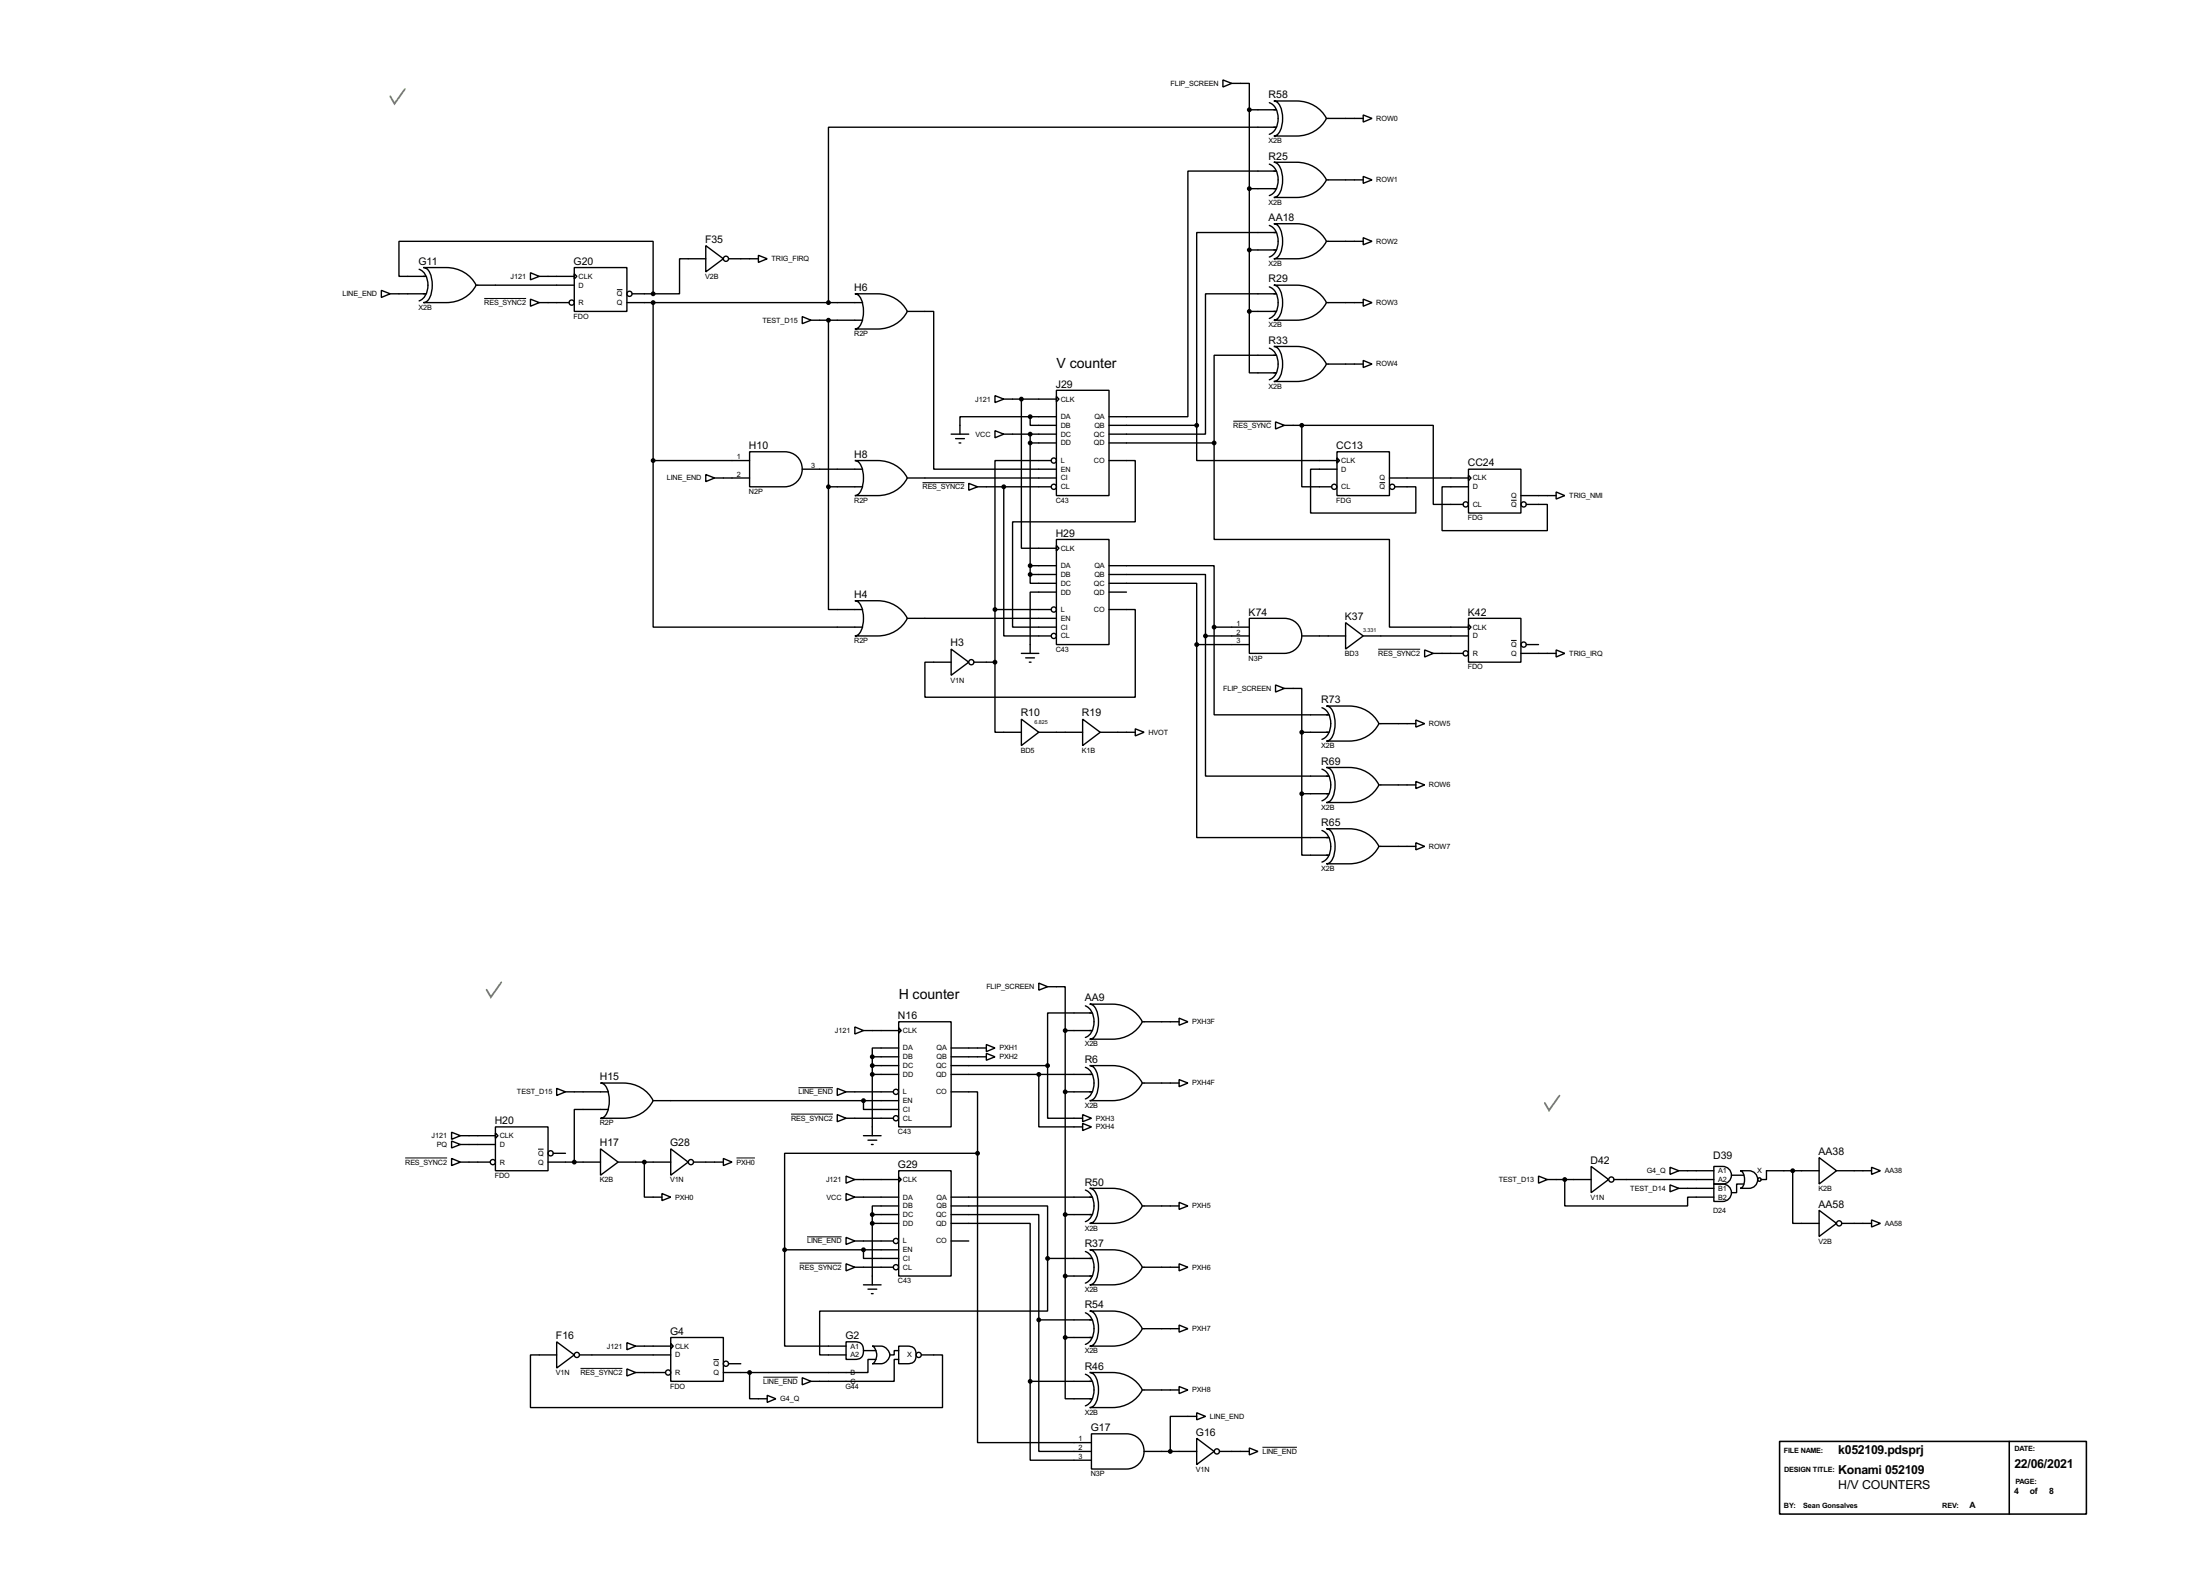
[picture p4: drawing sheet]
<svg xmlns="http://www.w3.org/2000/svg" width="637mm" height="460mm" viewBox="0 0 637 460" stroke-linecap="round" stroke-linejoin="round" font-family="sans-serif">
<g fill="none" stroke="#000" stroke-width=".4">
<path d="M354.4 23.2l2.5 1-2.5 1zM356.9 24.1h5.1v7.7M362 31.8v58.4M362 31.8h7.9M367.8 29.8a5.2 5.2 0 0 1 2.2 6.8 3.7 3.7 0 0 1-2.2 2.3M369.1 29.3h6.6a9.6 9.6 0 0 1 8.7 5 9.6 9.6 0 0 1-8.7 5.1h-6.6a3.2 3.2 0 0 0 2.4-3.1 7.6 7.6 0 0 0-1.4-6.6zM369.9 36.8h-129.8v50.8M384.4 34.3h10.6M395 33.3l2.6 1-2.6 1zM362 54.7h7.9M367.8 47.6a5.1 5.1 0 0 1 2.4 6.1l-.2 .7a3.6 3.6 0 0 1-2.2 2.3M369.1 47h6.6a9.6 9.6 0 0 1 8.7 5.1 9.6 9.6 0 0 1-8.7 5.1h-6.6a3.2 3.2 0 0 0 2.4-3.1 7.7 7.7 0 0 0-1.4-6.7z"/>
<path d="M369.9 49.5l-25.7 .1v71.1h-22.8M384.4 52.1h10.6M395 51.1l2.6 1-2.6 1zM121.5 78a5.3 5.3 0 0 1 2.1 6.9l-.3 .6a3.4 3.4 0 0 1-1.8 1.6M122.7 77.5h6.6a9.5 9.5 0 0 1 8.7 5.1 9.5 9.5 0 0 1-8.7 5h-6.6a3.2 3.2 0 0 0 2.4-3.1 7.8 7.8 0 0 0-1.3-6.6zM153.7 79l2.6 1.1-2.6 1zM166.4 77.5h15.3v12.7h-15.3zM166.4 79.3l.8 .8-.8 .7zM204.5 71.2l5.1 3.8-5.1 3.8zM204.5 75h-7.6v10.1h-7.6M211.1 75h8.7M219.8 74l2.5 1-2.5 1z"/>
<path d="M362 72.4h7.9M367.8 65.3a5.2 5.2 0 0 1 2.2 6.9 3.7 3.7 0 0 1-2.2 2.2M369.1 64.8h6.6a9.6 9.6 0 0 1 8.7 5.1 9.6 9.6 0 0 1-8.7 5h-6.6a3.2 3.2 0 0 0 2.4-3.1 7.7 7.7 0 0 0-1.4-6.6zM369.9 67.4h-23.1v55.8M384.4 69.9h10.6M395 68.9l2.6 1-2.6 1zM110.5 84.1l2.6 1-2.6 1.1zM113.1 85.1h10.4M123.5 80.1h-7.9v-10.2h73.7v15.2M138 82.6h28.4M153.7 86.7l2.6 1-2.6 1zM156.3 80.1h10.1"/>
<path d="M156.3 87.7h8.6M181.7 87.7h68.3M183.2 85.1h6.1M189.3 87.7v45.7M232.5 91.7l2.5 1.1-2.5 1zM235 92.8h15M240.1 92.7v48.3M247.7 85.1h6.6a9.5 9.5 0 0 1 8.6 5.1 9.5 9.5 0 0 1-8.6 5.1h-6.6a3.2 3.2 0 0 0 2.3-3.1 7.9 7.9 0 0 0-1.3-6.7zM262.9 90.2h7.7v45.7h35.5M362 90.2v17.8h7.9M362 90.2h7.9M367.8 83.1a5.1 5.1 0 0 1 2.4 6.2l-.2 .7a3.8 3.8 0 0 1-2.2 2.3"/>
<path d="M369.1 82.6h6.6a9.6 9.6 0 0 1 8.7 5.1 9.6 9.6 0 0 1-8.7 5.1h-6.6a3.2 3.2 0 0 0 2.4-3.2 7.6 7.6 0 0 0-1.4-6.6zM369.9 85.1h-20.6v40.7h-27.9M384.4 87.7h10.6M395 86.7l2.6 1-2.6 1zM288.3 114.6l2.6 1-2.6 1zM290.9 115.6h15.2M296 115.6v43.2h10.1M306.1 113.1h15.3v30.5h-15.3zM306.1 114.9l.8 .7-.8 .8zM367.8 100.9a5.3 5.3 0 0 1 2.2 6.9 3.6 3.6 0 0 1-2.2 2.2M369.1 100.4h6.6a9.6 9.6 0 0 1 8.7 5.1 9.6 9.6 0 0 1-8.7 5h-6.6a3.2 3.2 0 0 0 2.4-3.1 7.7 7.7 0 0 0-1.4-6.6zM369.9 102.9h-18.1v25.4"/>
<path d="M384.4 105.5h10.6M395 104.4l2.6 1.1-2.6 1zM189.3 133.4v48.3h60.7M189.3 133.4h27.9M204.5 137.5l2.6 1-2.6 1zM207.1 138.5h10.1M217.2 130.9h10.2a5.1 5.1 0 0 1 5.1 5 5.1 5.1 0 0 1-5.1 5.1h-10.2zM232.5 135.9h17.5M247.7 133.4h6.6a9.4 9.4 0 0 1 8.6 5.1 9.5 9.5 0 0 1-8.6 5.1h-6.6a3.2 3.2 0 0 0 2.3-3.2 7.8 7.8 0 0 0-1.3-6.6zM262.9 138.5h43.2M275.6 125.8h5.1M276.9 127.1h2.6"/>
<path d="M277.9 128.3h.5M288.3 124.8l2.6 1-2.6 1zM290.9 125.8h15.2M298.5 120.7h-20.3v5.1M298.5 120.7v2.5h7.6M298.5 120.7h7.6M298.5 128.3h7.6M298.5 125.8v40.6M304.6 133.4h-16.3v43.2M321.4 133.4h7.6v17.8h-35.6v30.5h12.7M321.4 123.2h25.4M321.4 128.3h30.4"/>
<path d="M346.8 123.2v10.2h40.6M351.8 128.3v28h50.8v25.4h22.9M369.6 122.2l2.6 1-2.6 1.1zM372.2 123.2h5M377.2 123.2h38.1v22.9h8.7M377.2 123.2v17.8h8.7M387.4 132.6l.8 .8-.8 .8zM387.4 135.9h-7.6v12.7h30.5v-7.6h-6.1M387.4 130.9h15.2v12.7h-15.2zM402.6 138.5h22.9M425.5 135.9h15.2v12.7h-15.2zM425.5 137.7l.8 .8-.8 .7z"/>
<path d="M240.1 141v35.6h9.9M240.1 141h9.9M280.7 140l2.6 1-2.6 1zM283.3 141h21.3M290.9 141v43.2h13.7M306.1 156.3h15.3v30.4h-15.3zM306.1 158l.8 .8-.8 .8zM425.5 141h-7.6v12.7h30.5v-7.6h-6.1M440.7 143.6h10.2M450.9 142.5l2.5 1.1-2.5 1zM247.7 174h6.6a9.5 9.5 0 0 1 8.6 5.1 9.5 9.5 0 0 1-8.6 5.1h-6.6a3.2 3.2 0 0 0 2.3-3.1 7.9 7.9 0 0 0-1.3-6.7zM262.9 179.1h43.2"/>
<path d="M288.3 176.6h16.3M288.3 176.6v35.5h7.7M298.5 166.4v2.6h7.6M298.5 163.9h7.6M298.5 166.4h7.6M306.1 171.5h-7.6v17.8M321.4 176.6h7.6v25.4h-61v-10.2h7.6M321.4 163.9h30.4v17.8M321.4 166.4h27.9v17.8M321.4 169h25.4v17.7M321.4 171.5h5M362 179.1h10.2a5.1 5.1 0 0 1 5 5.1 5.1 5.1 0 0 1-5 5.1h-10.2z"/>
<path d="M425.5 179.1h15.2v12.7h-15.2zM275.6 188l5.1 3.8-5.1 3.8zM282.2 191.8h6.1M296 189.3h5M297.2 190.6h2.6M298.3 191.8h.5M346.8 186.7h15.2M346.8 186.7v55.9h38.3M349.3 184.2h12.7M349.3 184.2v40.6h35.8M351.8 181.7h10.2M351.8 181.7v25.4h33.3"/>
<path d="M369.6 198.4l2.6 1-2.6 1.1zM372.2 199.4h5v12.7M377.2 184.2h12.7M389.9 180.4l5.1 3.8-5.1 3.8zM395 184.2h30.5M412.8 188.3l2.5 1-2.5 1zM415.3 189.3h8.7M425.5 180.9l.8 .8-.8 .7zM440.7 189.3h10.2M442.3 186.7h3.5M450.9 188.3l2.5 1-2.5 1zM296 208.3l5 3.8-5 3.9z"/>
<path d="M301 212.1h12.7M313.7 208.3l5.1 3.8-5.1 3.9zM318.8 212.1h10.2M329 211.1l2.5 1-2.5 1.1zM377.2 212.1v17.8M377.2 212.1h7.9M383.1 205a5.2 5.2 0 0 1 2.1 6.9 3.7 3.7 0 0 1-2.1 2.3M384.4 204.5h6.6a9.5 9.5 0 0 1 8.6 5.1 9.4 9.4 0 0 1-8.6 5.1h-6.6a3.2 3.2 0 0 0 2.3-3.2 7.9 7.9 0 0 0-1.3-6.6zM399.6 209.6h10.7M410.3 208.6l2.5 1-2.5 1zM377.2 229.9v17.8h7.9M377.2 229.9h7.9"/>
<path d="M383.1 222.8a5.1 5.1 0 0 1 2.3 6.2l-.2 .7a3.8 3.8 0 0 1-2.1 2.3M384.4 222.3h6.6a9.4 9.4 0 0 1 8.6 5.1 9.5 9.5 0 0 1-8.6 5.1h-6.6a3.2 3.2 0 0 0 2.3-3.2 7.8 7.8 0 0 0-1.3-6.6zM399.6 227.4h10.7M410.3 226.4l2.5 1-2.5 1zM383.1 240.6a5.3 5.3 0 0 1 2.1 6.9 3.6 3.6 0 0 1-2.1 2.2M384.4 240.1h6.6a9.5 9.5 0 0 1 8.6 5.1 9.4 9.4 0 0 1-8.6 5h-6.6a3.1 3.1 0 0 0 2.3-3.1 7.9 7.9 0 0 0-1.3-6.6zM399.6 245.2h10.7M410.3 244.1l2.5 1.1-2.5 1zM247.7 297.5l2.5 1-2.5 1zM250.2 298.5h10.2M260.4 297.7l.8 .8-.8 .8zM260.4 296h15.2v30.4h-15.2z"/>
<path d="M301 284.8l2.6 1-2.6 1zM303.6 285.8h5.1v12.7M308.7 298.5h7.8M308.7 298.5v88.9M314.5 291.4a5.3 5.3 0 0 1 2.1 6.9l-.3 .6a3.3 3.3 0 0 1-1.8 1.6M315.8 290.9h6.6a9.6 9.6 0 0 1 8.6 5.1 9.6 9.6 0 0 1-8.6 5h-6.6a3.1 3.1 0 0 0 2.3-3.1 7.8 7.8 0 0 0-1.3-6.6zM316.5 293.4h-12.9v15.3M331 296h10.7M341.7 294.9l2.5 1.1-2.5 1zM161.3 315.3l2.6 1-2.6 1zM163.9 316.3h12.4M174 313.7h6.6a9.5 9.5 0 0 1 8.7 5.1 9.5 9.5 0 0 1-8.7 5.1h-6.6a3.2 3.2 0 0 0 2.4-3.1 7.8 7.8 0 0 0-1.3-6.7z"/>
<path d="M189.3 318.8h71.1M242.6 315.3l2.6 1-2.6 1zM245.2 316.3h13.7M250.2 318.8v2.6h10.2M252.8 311.2v17.8M252.8 311.2h7.6M260.4 303.6h-7.6v2.5M260.4 306.1h-7.6v2.6M260.4 308.7h-7.6v2.5M275.6 316.3h7.7v17.8M275.6 311.2h40.9M275.6 303.6h10.2"/>
<path d="M275.6 306.1h10.2M275.6 308.7h28M285.8 302.6l2.5 1-2.5 1zM285.8 305.1l2.5 1-2.5 1zM301 311.2v15.2h12.7M303.6 308.7v15.2h10.1M308.7 316.3h7.8M314.5 309.2a5.3 5.3 0 0 1 2.1 6.8 3.7 3.7 0 0 1-2.1 2.3M315.8 308.7h6.6a9.6 9.6 0 0 1 8.6 5 9.6 9.6 0 0 1-8.6 5.1h-6.6a3.2 3.2 0 0 0 2.3-3.1 7.7 7.7 0 0 0-1.3-6.6zM331 313.7h10.7M341.7 312.7l2.5 1-2.5 1.1zM130.9 330.5l2.5 1-2.5 1z"/>
<path d="M130.9 335.6l2.5 1-2.5 1zM130.9 328l2.5 1-2.5 1zM133.4 331.5h10.2M133.4 336.6h8.6M133.4 329h10.2M143.6 326.4h15.2v12.7h-15.2zM143.6 328.2l.7 .8-.7 .7zM158.8 336.6h15.2M160.3 334.1h3.6M174 332.8l5.1 3.8-5.1 3.8zM176.3 321.4h-9.9v15.2M179.1 336.6h15.3"/>
<path d="M186.7 336.6v10.2h5.1M194.4 332.8l5 3.8-5 3.8zM201 336.6h8.6M209.6 335.6l2.5 1-2.5 1zM242.6 322.9l2.6 1-2.6 1zM245.2 323.9h13.7M250.2 329h5.1M251.5 330.3h2.6M252.5 331.5h.5M260.4 339.1h15.2v30.5h-15.2zM283.3 334.1v83.8h33M283.3 334.1h-55.9v27.9"/>
<path d="M313.7 322.9l2.6 1-2.6 1zM313.7 325.4l2.6 1-2.6 1.1zM461.1 337.9l5 3.8-5 3.8zM483.9 338.1l2.6 1-2.6 1.1zM486.5 339.1h10.1M496.6 337.9a5.1 5.1 0 0 1 4.1 .5 2.56 2.56 0 0 1 .9 2.8 2.56 2.56 0 0 1-2.4 1.8h-2.6zM504.2 339.1a5 5 0 0 1 4.2 .6 2.55 2.55 0 0 1 .8 2.8 2.55 2.55 0 0 1-2.4 1.7h-2.6a2.21 2.21 0 0 0 1.3-2.5v-.7a1.96 1.96 0 0 0-1.3-1.9zM519.5 339.1v15.3h7.6M527.1 335.3l5.1 3.8-5.1 3.9zM527.1 339.1h-15.2v2.6h-1.6M532.2 339.1h10.1M542.3 338.1l2.6 1-2.6 1.1z"/>
<path d="M191.8 345.7l2.6 1.1-2.6 1zM245.2 340.7l2.5 1-2.5 1zM245.2 345.7l2.5 1.1-2.5 1zM245.2 358.4l2.5 1.1-2.5 1zM247.7 346.8h12.7M247.7 341.7h12.7M247.7 359.5h11.2M252.8 351.8v20.4M252.8 351.8h7.6M252.8 354.4h7.6M260.4 340.9l.8 .8-.8 .7zM260.4 349.3h-7.6v2.5"/>
<path d="M275.6 351.8h25.4v30.5M275.6 354.4h22.9v45.7M275.6 349.3h28v15.2M275.6 346.8h40.9M275.6 359.5h5.1M308.7 351.8h7.8M314.5 344.7a5.3 5.3 0 0 1 2.1 6.9l-.3 .6a3.3 3.3 0 0 1-1.8 1.7M315.8 344.2h6.6a9.6 9.6 0 0 1 8.6 5.1 9.6 9.6 0 0 1-8.6 5.1h-6.6a3.2 3.2 0 0 0 2.3-3.2 7.8 7.8 0 0 0-1.3-6.6zM331 349.3h10.7M341.7 348.3l2.5 1-2.5 1zM445.8 340.7l2.6 1-2.6 1zM448.4 341.7h12.7"/>
<path d="M453.4 341.7v7.6h35.6v-2.5h7.6M467.7 341.7h28.9M483.9 343.2l2.6 1-2.6 1zM486.5 344.2h10.1M496.6 343a5.1 5.1 0 0 1 4.1 .5 2.53 2.53 0 0 1 .9 2.8 2.53 2.53 0 0 1-2.4 1.7h-2.6zM501.7 340.4h3.6M505.3 343h-2.1v2.5h-1.5M527.1 350.6l5.1 3.8-5.1 3.8zM533.7 354.4h8.6M542.3 353.4l2.6 1-2.6 1zM227.4 362v27.9h17.8M227.4 362h22.8v2.5h10.2"/>
<path d="M245.2 366.1l2.5 1-2.5 1zM247.7 367.1h11.2M250.2 372.2h5.1M250.2 362h10.2M251.5 373.4h2.6M252.5 374.7h.5M303.6 364.5h12.9M303.6 364.5v15.3h-66.1v12.7h7.7M308.7 369.6h7.8M314.5 362.5a5.1 5.1 0 0 1 2.3 6.2l-.5 1.3a3.5 3.5 0 0 1-1.8 1.7M315.8 362h6.6a9.6 9.6 0 0 1 8.6 5.1 9.6 9.6 0 0 1-8.6 5.1h-6.6a3.2 3.2 0 0 0 2.3-3.2 7.7 7.7 0 0 0-1.3-6.6zM315.8 379.8h6.6a9.6 9.6 0 0 1 8.6 5.1 9.6 9.6 0 0 1-8.6 5h-6.6a3.1 3.1 0 0 0 2.3-3.1 7.8 7.8 0 0 0-1.3-6.6z"/>
<path d="M331 367.1h10.7M341.7 366.1l2.5 1-2.5 1zM161.3 392.5h-7.6v15.2h119.4v-15.2h-6.1M161.3 388.7l5.1 3.8-5.1 3.8zM167.9 392.5h26.5M181.7 388.9l2.5 1-2.5 1.1zM181.7 396.5l2.5 1.1-2.5 1zM184.2 389.9h10.2M184.2 397.6h8.6M194.4 389.2l.7 .7-.7 .8zM194.4 387.4h15.2v12.7h-15.2zM211.1 395h3.6"/>
<path d="M217.2 397.6v7.6h5.1M232.5 399.1l2.5 1-2.5 1zM245.2 388.7a7.4 7.4 0 0 1 4.1 .3 3.1 3.1 0 0 1 0 4.4 7.4 7.4 0 0 1-4.1 .4zM250.2 391.2h3.6M252.8 389.9h2.5a2.55 2.55 0 0 1 2.6 2.6 2.55 2.55 0 0 1-2.6 2.5h-2.5a3.2 3.2 0 0 0 0-5.1zM253.8 393.8h-2.3v3.8h-41.9M260.4 389.9a7.5 7.5 0 0 1 4.1 .3 3.1 3.1 0 0 1 0 4.5 7.5 7.5 0 0 1-4.1 .3zM260.4 391.2h-1.3v1.3h-1.2M260.4 393.8h-1.3v6.3h-24.1M301 382.3v38.1h15.3M301 382.3h15.5M308.7 387.4v17.8h7.8"/>
<path d="M308.7 387.4h7.8M314.5 398.1a5.3 5.3 0 0 1 2.1 6.8 3.7 3.7 0 0 1-2.1 2.3M314.5 380.3a5.3 5.3 0 0 1 2.1 6.9l-.3 .6a3.3 3.3 0 0 1-1.8 1.6M315.8 397.6h6.6a9.6 9.6 0 0 1 8.6 5 9.6 9.6 0 0 1-8.6 5.1h-6.6a3.2 3.2 0 0 0 2.3-3.1 7.7 7.7 0 0 0-1.3-6.6zM331 384.9h10.7M341.7 383.8l2.5 1.1-2.5 1zM222.3 404.2l2.5 1-2.5 1zM298.5 400.1v22.9h17.8M298.5 400.1h18M316.3 415.3h10.1a5.1 5.1 0 0 1 5.1 5.1 5.1 5.1 0 0 1-5.1 5.1h-10.1zM331 402.6h10.7M341.7 401.6l2.5 1-2.5 1.1z"/>
<path d="M346.8 416.6l5 3.8-5 3.8zM346.8 409.2l2.5 1.1-2.5 1zM346.8 410.3h-7.7v10.1M362 419.4l2.5 1-2.5 1zM331.5 420.4h15.3M353.4 420.4h8.6"/>
<circle cx="210.3" cy="75" r=".75"/>
<circle cx="165.6" cy="87.7" r=".75"/>
<circle cx="182.4" cy="85.1" r=".75"/>
<circle cx="305.3" cy="133.4" r=".75"/>
<circle cx="305.3" cy="141" r=".75"/>
<circle cx="386.6" cy="141" r=".75"/>
<circle cx="403.4" cy="141" r=".75"/>
<circle cx="424.7" cy="146.1" r=".75"/>
<circle cx="441.5" cy="146.1" r=".75"/>
<circle cx="305.3" cy="176.6" r=".75"/>
<circle cx="281.4" cy="191.8" r=".75"/>
<circle cx="305.3" cy="184.2" r=".75"/>
<circle cx="424.7" cy="189.3" r=".75"/>
<circle cx="441.5" cy="186.7" r=".75"/>
<circle cx="259.6" cy="316.3" r=".75"/>
<circle cx="142.8" cy="336.6" r=".75"/>
<circle cx="159.5" cy="334.1" r=".75"/>
<circle cx="200.2" cy="336.6" r=".75"/>
<circle cx="259.6" cy="323.9" r=".75"/>
<circle cx="259.6" cy="359.5" r=".75"/>
<circle cx="466.9" cy="341.7" r=".75"/>
<circle cx="509.8" cy="341.7" r=".5"/>
<circle cx="532.9" cy="354.4" r=".75"/>
<circle cx="259.6" cy="367.1" r=".75"/>
<circle cx="167.1" cy="392.5" r=".75"/>
<circle cx="193.6" cy="397.6" r=".75"/>
<circle cx="210.3" cy="395" r=".75"/>
<circle cx="266.2" cy="392.5" r=".75"/>
<circle cx="352.6" cy="420.4" r=".75"/>
</g>
<g fill="none" stroke="#000" stroke-width=".29">
<path d="M140.3 86.5h12.2M178.8 83.9h1.6M267.3 139.8h12.2M357.4 122h11M399.8 139.8h1.6M437.9 144.9h1.6M399.4 188.1h12.1M437.9 185.5h1.6M231.4 315.1h10M117.4 335.4h12.2M155.9 332.9h1.6M213.4 335.4h5.4"/>
<path d="M229.2 322.7h12.2M233.9 358.3h10M231.7 365.9h12.2M168.2 396.4h12.2M206.7 393.8h1.6M221.2 398.9h10M365.8 419.2h10"/>
</g>
<g fill="#000" stroke="#000" stroke-width=".4">
<circle cx="362" cy="31.8" r=".5"/>
<circle cx="362" cy="54.7" r=".5"/>
<circle cx="362" cy="72.4" r=".5"/>
<circle cx="189.2" cy="85.1" r=".5"/>
<circle cx="189.2" cy="87.7" r=".5"/>
<circle cx="240" cy="87.7" r=".5"/>
<circle cx="240" cy="92.8" r=".5"/>
<circle cx="362" cy="90.2" r=".5"/>
<circle cx="295.9" cy="115.6" r=".5"/>
<circle cx="189.2" cy="133.4" r=".5"/>
<circle cx="298.5" cy="120.7" r=".5"/>
<circle cx="298.5" cy="125.8" r=".5"/>
<circle cx="298.5" cy="128.3" r=".5"/>
<circle cx="346.8" cy="123.2" r=".5"/>
<circle cx="351.8" cy="128.3" r=".5"/>
<circle cx="377.2" cy="123.2" r=".5"/>
<circle cx="240" cy="141" r=".5"/>
<circle cx="290.8" cy="141" r=".5"/>
<circle cx="288.3" cy="176.6" r=".5"/>
<circle cx="298.5" cy="166.4" r=".5"/>
<circle cx="298.5" cy="163.9" r=".5"/>
<circle cx="288.3" cy="191.8" r=".5"/>
<circle cx="346.8" cy="186.7" r=".5"/>
<circle cx="349.3" cy="184.2" r=".5"/>
<circle cx="351.8" cy="181.7" r=".5"/>
<circle cx="377.2" cy="212.1" r=".5"/>
<circle cx="377.2" cy="229.9" r=".5"/>
<circle cx="308.7" cy="298.5" r=".5"/>
<circle cx="250.2" cy="318.8" r=".5"/>
<circle cx="252.7" cy="306.1" r=".5"/>
<circle cx="252.7" cy="308.7" r=".5"/>
<circle cx="252.7" cy="311.2" r=".5"/>
<circle cx="301" cy="311.2" r=".5"/>
<circle cx="303.5" cy="308.7" r=".5"/>
<circle cx="308.7" cy="316.3" r=".5"/>
<circle cx="166.4" cy="336.6" r=".5"/>
<circle cx="186.7" cy="336.6" r=".5"/>
<circle cx="283.2" cy="334.1" r=".5"/>
<circle cx="519.5" cy="339.1" r=".5"/>
<circle cx="252.7" cy="351.8" r=".5"/>
<circle cx="252.7" cy="354.4" r=".5"/>
<circle cx="308.7" cy="351.8" r=".5"/>
<circle cx="453.4" cy="341.7" r=".5"/>
<circle cx="227.3" cy="362" r=".5"/>
<circle cx="250.2" cy="362" r=".5"/>
<circle cx="303.5" cy="364.5" r=".5"/>
<circle cx="308.7" cy="369.6" r=".5"/>
<circle cx="217.2" cy="397.6" r=".5"/>
<circle cx="301" cy="382.3" r=".5"/>
<circle cx="308.7" cy="387.4" r=".5"/>
<circle cx="298.5" cy="400.1" r=".5"/>
<circle cx="339.1" cy="420.4" r=".5"/>
</g>
<path d="M515.7 417.5h88.9v21.1h-88.9zM582.2 417.5v21.1" fill="none" stroke="#000" stroke-width=".45"/>
<path d="M117.3 25.8l-3 4.2-1.2-2.1M145.2 284.6l-3 4.2-1.2-2.1M451.9 317.3l-3 4.3-1.3-2.1" fill="none" stroke="#6ad928" stroke-width=".53"/>
<g font-size="4.5">
<text x="306.1" y="106.6">V counter</text>
<text x="260.4" y="289.5">H counter</text>
</g>
<g font-size="4">
<text x="532.6" y="421">k052109.pdsprj</text>
<text x="583.7" y="425.1">22/06/2021</text>
<text x="532.6" y="431.2">H/V COUNTERS</text>
<text x="532.7" y="426.8">Konami 052109</text>
</g>
<g font-size="3.4">
<text x="367.6" y="28.5">R58</text>
<text x="367.6" y="46.2">R25</text>
<text x="367.6" y="64">AA18</text>
<text x="204.3" y="70.4">F35</text>
<text x="121.3" y="76.7">G11</text>
<text x="166.2" y="76.7">G20</text>
<text x="367.6" y="81.8">R29</text>
<text x="247.5" y="84.3">H6</text>
<text x="367.6" y="99.6">R33</text>
<text x="305.9" y="112.3">J29</text>
<text x="217" y="130.1">H10</text>
<text x="387.2" y="130.1">CC13</text>
<text x="247.5" y="132.6">H8</text>
<text x="425.3" y="135.1">CC24</text>
<text x="305.9" y="155.5">H29</text>
<text x="247.5" y="173.2">H4</text>
<text x="361.8" y="178.3">K74</text>
<text x="389.7" y="179.5">K37</text>
<text x="425.3" y="178.3">K42</text>
<text x="275.4" y="187.2">H3</text>
<text x="382.9" y="203.7">R73</text>
<text x="295.8" y="207.5">R10</text>
<text x="313.5" y="207.5">R19</text>
<text x="382.9" y="221.5">R69</text>
<text x="382.9" y="239.3">R65</text>
<text x="314.3" y="290.1">AA9</text>
<text x="260.2" y="295.2">N16</text>
<text x="314.3" y="307.9">R6</text>
<text x="173.8" y="312.9">H15</text>
<text x="143.4" y="325.6">H20</text>
<text x="173.8" y="331.9">H17</text>
<text x="194.2" y="331.9">G28</text>
<text x="496.4" y="335.8">D39</text>
<text x="526.9" y="334.5">AA38</text>
<text x="260.2" y="338.3">G29</text>
<text x="460.9" y="337">D42</text>
<text x="314.3" y="343.4">R50</text>
<text x="526.9" y="349.7">AA58</text>
<text x="314.3" y="361.2">R37</text>
<text x="314.3" y="379">R54</text>
<text x="161.1" y="387.8">F16</text>
<text x="194.2" y="386.6">G4</text>
<text x="245" y="387.9">G2</text>
<text x="314.3" y="396.8">R46</text>
<text x="316.1" y="414.5">G17</text>
<text x="346.6" y="415.8">G16</text>
</g>
<g font-size="2.8">
<text x="570.7" y="436.8">A</text>
<text x="583.6" y="432.8">4</text>
<text x="588.1" y="432.8">of</text>
<text x="593.7" y="432.8">8</text>
</g>
<g font-size="2.3">
<text x="339.2" y="24.8">FLIP_SCREEN</text>
<text x="398.8" y="35">ROW0</text>
<text x="367.6" y="41.5">X2B</text>
<text x="398.8" y="52.8">ROW1</text>
<text x="367.6" y="59.3">X2B</text>
<text x="398.8" y="70.6">ROW2</text>
<text x="223.5" y="75.6">TRIG_FIRQ</text>
<text x="367.6" y="77">X2B</text>
<text x="147.9" y="80.7">J121</text>
<text x="167.6" y="80.7">CLK</text>
<text x="167.6" y="83.3">D</text>
<text x="204.3" y="80.8">V2B</text>
<text x="99.3" y="85.8">LINE_END</text>
<text x="121.3" y="89.7">X2B</text>
<text x="140.3" y="88.3">RES_SYNC2</text>
<text x="167.6" y="88.3">R</text>
<text x="178.7" y="88.3">Q</text>
<text x="178.7" y="85.8">Q</text>
<text x="398.8" y="88.3">ROW3</text>
<text x="166.2" y="92.3">FDO</text>
<text x="220.9" y="93.4">TEST_D15</text>
<text x="367.6" y="94.8">X2B</text>
<text x="247.5" y="97.4">R2P</text>
<text x="398.8" y="106.1">ROW4</text>
<text x="367.6" y="112.6">X2B</text>
<text x="282.5" y="116.3">J121</text>
<text x="307.3" y="116.3">CLK</text>
<text x="307.3" y="121.4">DA</text>
<text x="307.3" y="123.9">DB</text>
<text x="317.1" y="121.4">QA</text>
<text x="317.1" y="123.9">QB</text>
<text x="357.3" y="123.9">RES_SYNC</text>
<text x="282.7" y="126.4">VCC</text>
<text x="307.3" y="126.4">DC</text>
<text x="307.3" y="129">DD</text>
<text x="316.9" y="126.4">QC</text>
<text x="316.9" y="129">QD</text>
<text x="213.5" y="133">1</text>
<text x="235" y="135.5">3</text>
<text x="307.3" y="136.6">EN</text>
<text x="307.3" y="134.1">L</text>
<text x="316.9" y="134.1">CO</text>
<text x="388.7" y="134.1">CLK</text>
<text x="388.7" y="136.6">D</text>
<text x="193.3" y="139.1">LINE_END</text>
<text x="213.5" y="138">2</text>
<text x="217" y="143.1">N2P</text>
<text x="267.3" y="141.7">RES_SYNC2</text>
<text x="307.3" y="139.1">CI</text>
<text x="307.3" y="141.7">CL</text>
<text x="388.7" y="141.7">CL</text>
<text x="399.8" y="139.1">Q</text>
<text x="399.8" y="141.7">Q</text>
<text x="426.8" y="139.1">CLK</text>
<text x="426.8" y="141.7">D</text>
<text x="247.5" y="145.6">R2P</text>
<text x="305.9" y="145.6">C43</text>
<text x="387.2" y="145.6">FDG</text>
<text x="426.8" y="146.8">CL</text>
<text x="437.9" y="144.2">Q</text>
<text x="437.9" y="146.8">Q</text>
<text x="454.7" y="144.2">TRIG_NMI</text>
<text x="425.3" y="150.7">FDG</text>
<text x="307.3" y="159.5">CLK</text>
<text x="307.3" y="164.5">DA</text>
<text x="307.3" y="167.1">DB</text>
<text x="317.1" y="164.5">QA</text>
<text x="317.1" y="167.1">QB</text>
<text x="307.3" y="169.6">DC</text>
<text x="307.3" y="172.2">DD</text>
<text x="316.9" y="169.6">QC</text>
<text x="316.9" y="172.2">QD</text>
<text x="307.3" y="179.8">EN</text>
<text x="307.3" y="177.2">L</text>
<text x="316.9" y="177.2">CO</text>
<text x="307.3" y="182.3">CI</text>
<text x="307.3" y="184.9">CL</text>
<text x="358.3" y="181.2">1</text>
<text x="358.3" y="183.8">2</text>
<text x="426.8" y="182.3">CLK</text>
<text x="426.8" y="184.9">D</text>
<text x="247.5" y="186.3">R2P</text>
<text x="305.9" y="188.8">C43</text>
<text x="358.3" y="186.3">3</text>
<text x="361.8" y="191.3">N3P</text>
<text x="389.7" y="190.1">BD3</text>
<text x="399.3" y="189.9">RES_SYNC2</text>
<text x="426.8" y="189.9">R</text>
<text x="437.9" y="189.9">Q</text>
<text x="437.9" y="187.4">Q</text>
<text x="454.7" y="189.9">TRIG_IRQ</text>
<text x="275.4" y="197.7">V1N</text>
<text x="425.3" y="193.9">FDO</text>
<text x="354.4" y="200.1">FLIP_SCREEN</text>
<text x="332.7" y="212.8">HVOT</text>
<text x="414.1" y="210.3">ROW5</text>
<text x="295.8" y="218">BD5</text>
<text x="313.5" y="218">K1B</text>
<text x="382.9" y="216.7">X2B</text>
<text x="414.1" y="228">ROW6</text>
<text x="382.9" y="234.5">X2B</text>
<text x="414.1" y="245.8">ROW7</text>
<text x="382.9" y="252.3">X2B</text>
<text x="285.8" y="286.5">FLIP_SCREEN</text>
<text x="241.9" y="299.2">J121</text>
<text x="261.6" y="299.2">CLK</text>
<text x="345.4" y="296.6">PXH3F</text>
<text x="261.6" y="304.2">DA</text>
<text x="271.4" y="304.2">QA</text>
<text x="289.6" y="304.2">PXH1</text>
<text x="314.3" y="303.1">X2B</text>
<text x="261.6" y="306.8">DB</text>
<text x="261.6" y="309.3">DC</text>
<text x="261.6" y="311.9">DD</text>
<text x="271.2" y="309.3">QC</text>
<text x="271.2" y="311.9">QD</text>
<text x="271.4" y="306.8">QB</text>
<text x="289.6" y="306.8">PXH2</text>
<text x="149.8" y="316.9">TEST_D15</text>
<text x="231.4" y="316.9">LINE_END</text>
<text x="261.6" y="316.9">L</text>
<text x="271.2" y="316.9">CO</text>
<text x="345.4" y="314.4">PXH4F</text>
<text x="261.6" y="319.5">EN</text>
<text x="261.6" y="322">CI</text>
<text x="314.3" y="320.9">X2B</text>
<text x="125" y="329.6">J121</text>
<text x="144.8" y="329.6">CLK</text>
<text x="173.8" y="326">R2P</text>
<text x="229.2" y="324.6">RES_SYNC2</text>
<text x="260.2" y="328.5">C43</text>
<text x="261.6" y="324.6">CL</text>
<text x="317.5" y="324.6">PXH3</text>
<text x="317.5" y="327.1">PXH4</text>
<text x="126.6" y="332.2">PQ</text>
<text x="144.8" y="332.2">D</text>
<text x="155.9" y="334.7">Q</text>
<text x="117.4" y="337.3">RES_SYNC2</text>
<text x="143.4" y="341.2">FDO</text>
<text x="144.8" y="337.3">R</text>
<text x="155.9" y="337.3">Q</text>
<text x="213.4" y="337.3">PXH0</text>
<text x="477.1" y="339.8">G4_Q</text>
<text x="497.8" y="339.8">A1</text>
<text x="509.2" y="339.8">X</text>
<text x="546.1" y="339.8">AA38</text>
<text x="173.8" y="342.5">K2B</text>
<text x="194.2" y="342.5">V1N</text>
<text x="195.6" y="347.4">PXH0</text>
<text x="239.3" y="342.3">J121</text>
<text x="239.5" y="347.4">VCC</text>
<text x="261.6" y="342.3">CLK</text>
<text x="261.6" y="347.4">DA</text>
<text x="271.4" y="347.4">QA</text>
<text x="434.3" y="342.3">TEST_D13</text>
<text x="460.9" y="347.5">V1N</text>
<text x="472.4" y="344.9">TEST_D14</text>
<text x="497.8" y="344.9">B1</text>
<text x="497.8" y="347.4">B2</text>
<text x="497.8" y="342.3">A2</text>
<text x="526.9" y="345">K2B</text>
<text x="261.6" y="350">DB</text>
<text x="261.6" y="352.5">DC</text>
<text x="271.2" y="352.5">QC</text>
<text x="271.4" y="350">QB</text>
<text x="345.4" y="350">PXH5</text>
<text x="496.4" y="351.4">D24</text>
<text x="261.6" y="355">DD</text>
<text x="271.2" y="355">QD</text>
<text x="314.3" y="356.4">X2B</text>
<text x="546.1" y="355">AA58</text>
<text x="233.9" y="360.1">LINE_END</text>
<text x="261.6" y="362.7">EN</text>
<text x="261.6" y="365.2">CI</text>
<text x="261.6" y="360.1">L</text>
<text x="271.2" y="360.1">CO</text>
<text x="526.9" y="360.2">V2B</text>
<text x="231.7" y="367.7">RES_SYNC2</text>
<text x="260.2" y="371.7">C43</text>
<text x="261.6" y="367.7">CL</text>
<text x="345.4" y="367.7">PXH6</text>
<text x="314.3" y="374.2">X2B</text>
<text x="345.4" y="385.5">PXH7</text>
<text x="175.8" y="390.6">J121</text>
<text x="195.6" y="390.6">CLK</text>
<text x="195.6" y="393.1">D</text>
<text x="206.7" y="395.7">Q</text>
<text x="246.4" y="390.6">A1</text>
<text x="246.4" y="393.1">A2</text>
<text x="262.8" y="393.1">X</text>
<text x="314.3" y="392">X2B</text>
<text x="161.1" y="398.3">V1N</text>
<text x="168.2" y="398.2">RES_SYNC2</text>
<text x="195.6" y="398.2">R</text>
<text x="206.7" y="398.2">Q</text>
<text x="221.2" y="400.8">LINE_END</text>
<text x="246.4" y="398.2">B</text>
<text x="246.4" y="400.8">C</text>
<text x="194.2" y="402.2">FDO</text>
<text x="226.1" y="405.8">G4_Q</text>
<text x="245" y="402.2">G44</text>
<text x="345.4" y="403.3">PXH8</text>
<text x="314.3" y="409.8">X2B</text>
<text x="350.5" y="410.9">LINE_END</text>
<text x="312.6" y="417.4">1</text>
<text x="312.6" y="420">2</text>
<text x="312.6" y="422.5">3</text>
<text x="365.8" y="421.1">LINE_END</text>
<text x="516.9" y="420.9">FILE NAME:</text>
<text x="583.7" y="420.4">DATE:</text>
<text x="316.1" y="427.6">N3P</text>
<text x="346.6" y="426.3">V1N</text>
<text x="517" y="426.3">DESIGN TITLE:</text>
<text x="584" y="429.8">PAGE:</text>
<text x="516.9" y="436.6">BY:</text>
<text x="522.5" y="436.6">Sean Gonsalves</text>
<text x="562.8" y="436.7">REV:</text>
</g>
<g font-size="1.7">
<text x="395" y="183.1">3.331</text>
<text x="299.8" y="209.7">6.825</text>
</g>
</svg>
